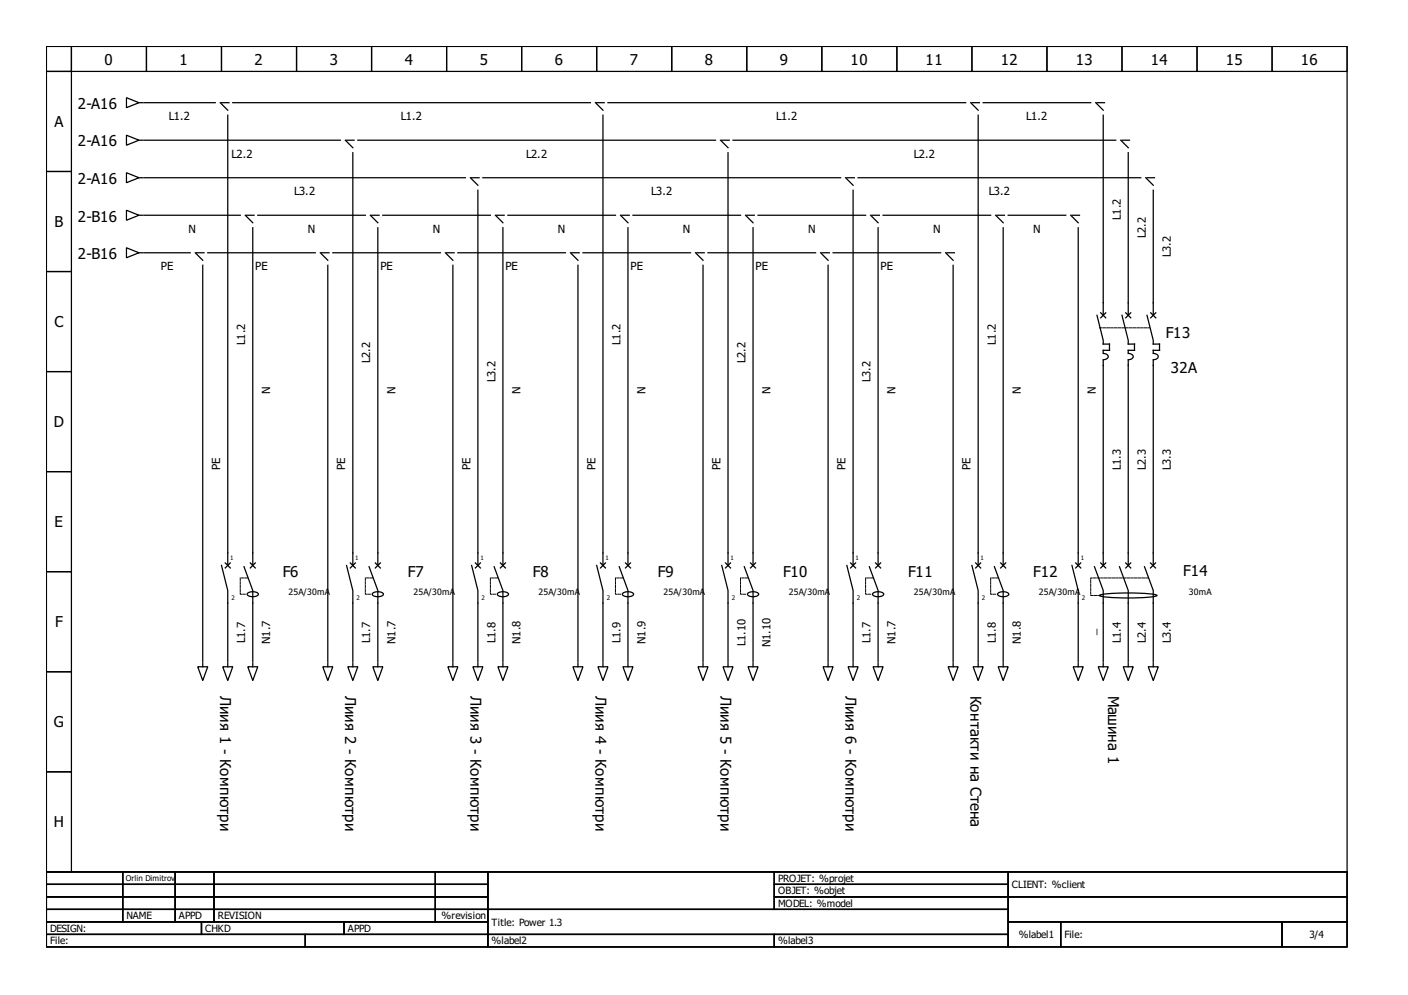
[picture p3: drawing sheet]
<svg xmlns="http://www.w3.org/2000/svg" width="297mm" height="210mm" viewBox="0 0 297 210" stroke-linecap="round" stroke-linejoin="round" font-family="sans-serif">
<g fill="none" stroke="#000" stroke-width=".26">
<path d="M9.8 9.8h274.4v174.1h-274.4zM9.8 9.8h5.3v5.3h-5.3zM9.8 15.1h5.3v21.1h-5.3zM15.1 9.8h15.8v5.3h-15.8zM30.9 9.8h15.8v5.3h-15.8zM46.7 9.8h15.9v5.3h-15.9zM62.6 9.8h15.8v5.3h-15.8zM78.4 9.8h15.8v5.3h-15.8zM94.2 9.8h15.9v5.3h-15.9zM110.1 9.8h15.8v5.3h-15.8zM125.9 9.8h15.8v5.3h-15.8zM141.7 9.8h15.8v5.3h-15.8z"/>
<path d="M157.5 9.8h15.9v5.3h-15.9zM173.4 9.8h15.8v5.3h-15.8zM189.2 9.8h15.8v5.3h-15.8zM205 9.8h15.9v5.3h-15.9zM220.9 9.8h15.8v5.3h-15.8zM236.7 9.8h15.8v5.3h-15.8zM252.5 9.8h15.9v5.3h-15.9zM268.4 9.8h15.8v5.3h-15.8zM9.8 36.2h5.3v21.1h-5.3zM26.7 28.5l2.6 1.1-2.6 1zM26.7 20.6l2.6 1.1-2.6 1zM26.7 36.4l2.6 1.1-2.6 1z"/>
<path d="M29.3 29.6h.8M29.3 21.7h.8M29.3 37.5h.8M30.4 21.7h15M30.4 37.5h67.8M30.4 29.6h41.4M46.5 21.7l1.5 1.5M46.7 21.7h1.6M48 24.3v95M49.1 21.7h75.5M72.8 29.6l1.6 1.6M73.1 29.6h1.6"/>
<path d="M74.4 32.2v87.1M75.5 29.6h75.4M99.2 37.5l1.6 1.6M99.5 37.5h1.6M101.9 37.5h75.4M125.6 21.7l1.6 1.5M125.9 21.7h1.6M127.2 24.3v95M128.3 21.7h75.4M152 29.6l1.6 1.6M152.3 29.6h1.6M153.6 32.2v87.1"/>
<path d="M154.6 29.6h80.8M178.4 37.5l1.6 1.6M178.7 37.5h1.5M181 37.5h59.7M204.8 21.7l1.6 1.5M205 21.7h1.6M206.4 24.3v95M207.4 21.7h22.7M231.2 21.7l1.5 1.5M231.4 21.7h1.6M232.7 24.3v42.2M236.4 29.6l1.6 1.6"/>
<path d="M236.7 29.6h1.6M238 32.2v34.3M241.7 37.5l1.6 1.6M242 37.5h1.6M9.8 57.3h5.3v21.1h-5.3zM26.7 44.4l2.6 1-2.6 1.1zM26.7 52.3l2.6 1-2.6 1.1zM29.3 45.4h.8M29.3 53.3h.8M30.4 53.3h9.7M30.4 45.4h20.3M41.2 53.3l1.6 1.6"/>
<path d="M41.5 53.3h1.5M42.8 56v83.6M43.8 53.3h22.7M51.7 45.4l1.6 1.6M52 45.4h1.6M53.3 48v71.3M54.4 45.4h22.7M67.6 53.3l1.6 1.6M67.8 53.3h1.6M69.2 56v83.6M70.2 53.3h22.7M78.1 45.4l1.6 1.6"/>
<path d="M78.4 45.4h1.6M79.7 48v71.3M80.8 45.4h22.7M94 53.3l1.5 1.6M94.2 53.3h1.6M95.5 56v83.6M96.6 53.3h22.7M100.8 40.1v79.2M104.5 45.4l1.6 1.6M104.8 45.4h1.6M106.1 48v71.3M107.2 45.4h22.6"/>
<path d="M120.3 53.3l1.6 1.6M120.6 53.3h1.6M121.9 56v83.6M123 53.3h22.7M130.9 45.4l1.6 1.6M131.2 45.4h1.5M132.5 48v71.3M133.5 45.4h22.7M146.7 53.3l1.6 1.6M147 53.3h1.6M148.3 56v83.6M149.4 53.3h22.7"/>
<path d="M157.3 45.4l1.6 1.6M157.5 45.4h1.6M158.9 48v71.3M159.9 45.4h22.7M173.1 53.3l1.6 1.6M173.4 53.3h1.6M174.7 56v83.6M175.8 53.3h22.6M180 40.1v79.2M183.7 45.4l1.5 1.6M183.9 45.4h1.6M185.2 48v71.3"/>
<path d="M186.3 45.4h22.7M199.5 53.3l1.6 1.6M199.8 53.3h1.5M201.1 56v83.6M210.1 45.4l1.5 1.6M210.3 45.4h1.6M211.6 48v71.3M212.7 45.4h12.1M225.9 45.4l1.6 1.6M226.1 45.4h1.6M227.5 48v71.3M243.3 40.1v26.4"/>
<path d="M9.8 78.4h5.3v21.1h-5.3zM231.4 66.5l1.3 5.3v.8h1.4v1.3h-1.4v.5M232.2 66l1.1 1M232.7 74.6a.79 .79 0 0 1 1 .9l-.5 .3-.5 .1M232.7 76v43.3M233.3 66l-1.1 1M236.7 66.5l1.3 5.3v.8h1.3v1.3h-1.3v.5M237.5 66l1 1M238 74.6a.79 .79 0 0 1 1 .9l-.6 .3-.4 .1M238 76v43.3M238.5 66l-1 1M242 66.5l1.3 5.3v.8h1.3v1.3h-1.3v.5"/>
<path d="M242.8 66l1 1M243.3 74.6a.79 .79 0 0 1 1 .9l-.6 .3-.4 .1M243.3 76v43.3M243.8 66l-1 1M9.8 99.5h5.3v21.1h-5.3zM46.7 119.3l1.3 5.3v15M47.5 118.8l1.1 1M48.6 118.8l-1.1 1M51.5 119.6l1.8 5v15M52.8 118.8l1.1 1M53.9 118.8l-1.1 1M73.1 119.3l1.3 5.3v15"/>
<path d="M73.9 118.8l1.1 1M75 118.8l-1.1 1M77.9 119.6l1.8 5v15M79.2 118.8l1 1M80.2 118.8l-1 1M99.5 119.3l1.3 5.3v15M100.3 118.8l1 1M101.3 118.8l-1 1M104.2 119.6l1.9 5v15M105.6 118.8l1 1M106.6 118.8l-1 1M125.9 119.3l1.3 5.3v15"/>
<path d="M126.7 118.8l1 1M127.7 118.8l-1 1M130.6 119.6l1.9 5v15M132 118.8l1 1M133 118.8l-1 1M152.3 119.3l1.3 5.3v15M153.1 118.8l1 1M154.1 118.8l-1 1M157 119.6l1.9 5v15M158.3 118.8l1.1 1M159.4 118.8l-1.1 1M178.7 119.3l1.3 5.3v15"/>
<path d="M179.4 118.8l1.1 1M180.5 118.8l-1.1 1M183.4 119.6l1.8 5v15M184.7 118.8l1.1 1M185.8 118.8l-1.1 1M205 119.3l1.4 5.3v15M205.8 118.8l1.1 1M206.9 118.8l-1.1 1M209.8 119.6l1.8 5v15M211.1 118.8l1.1 1M212.2 118.8l-1.1 1M226.1 119.3l1.4 5.3v15"/>
<path d="M226.9 118.8l1.1 1M228 118.8l-1.1 1M230.9 119.6l1.8 5v15M232.2 118.8l1.1 1M233.3 118.8l-1.1 1M236.2 119.6l1.8 5v15M237.5 118.8l1 1M238.5 118.8l-1 1M241.4 119.6l1.9 5v15M242.7 118.8l1.1 1M243.8 118.8l-1.1 1M9.8 120.6h5.3v21.1h-5.3z"/>
<path d="M42.8 139.9v.8M48 139.9v.8M52.2 125.2a1.77 1.77 0 0 1 2.3 .2 1.6 1.6 0 0 1-2.4 0zM53.3 139.9v.8M69.2 139.9v.8M74.4 139.9v.8M78.6 125.2a1.77 1.77 0 0 1 2.3 .2 1.6 1.6 0 0 1-2.4 0zM79.7 139.9v.8M95.5 139.9v.8M100.8 139.9v.8M105 125.2a1.77 1.77 0 0 1 2.3 .2 1.6 1.6 0 0 1-2.4 0zM106.1 139.9v.8"/>
<path d="M121.9 139.9v.8M127.2 139.9v.8M131.4 125.2a1.77 1.77 0 0 1 2.3 .2 1.6 1.6 0 0 1-2.4 0zM132.5 139.9v.8M148.3 139.9v.8M153.6 139.9v.8M157.8 125.2a1.77 1.77 0 0 1 2.3 .2 1.6 1.6 0 0 1-2.4 0zM158.9 139.9v.8M174.7 139.9v.8M180 139.9v.8M184.2 125.2a1.77 1.77 0 0 1 2.2 .2 1.6 1.6 0 0 1-2.3 0zM185.2 139.9v.8"/>
<path d="M201.1 139.9v.8M206.4 139.9v.8M210.5 125.2a1.77 1.77 0 0 1 2.3 .2 1.6 1.6 0 0 1-2.4 0zM211.6 139.9v.8M227.5 139.9v.8M232 125.6a17.9 17.9 0 0 1 6-.5 17.9 17.9 0 0 1 6.1 .5 17.9 17.9 0 0 1-6.1 .5 17.9 17.9 0 0 1-6-.5zM232.7 139.9v.8M238 139.9v.8M243.3 139.9v.8M9.8 141.7h5.3v21.1h-5.3zM41.7 140.7h2.1l-1 2.9zM47 140.7h2.1l-1.1 2.9z"/>
<path d="M52.3 140.7h2.1l-1.1 2.9zM68.1 140.7h2.1l-1 2.9zM73.4 140.7h2.1l-1.1 2.9zM78.7 140.7h2.1l-1.1 2.9zM94.5 140.7h2.1l-1.1 2.9zM99.8 140.7h2.1l-1.1 2.9zM105 140.7h2.2l-1.1 2.9zM120.9 140.7h2.1l-1.1 2.9zM126.1 140.7h2.2l-1.1 2.9zM131.4 140.7h2.1l-1 2.9zM147.3 140.7h2.1l-1.1 2.9zM152.5 140.7h2.1l-1 2.9z"/>
<path d="M157.8 140.7h2.1l-1 2.9zM173.6 140.7h2.2l-1.1 2.9zM178.9 140.7h2.1l-1 2.9zM184.2 140.7h2.1l-1.1 2.9zM200 140.7h2.1l-1 2.9zM205.3 140.7h2.1l-1 2.9zM210.6 140.7h2.1l-1.1 2.9zM226.4 140.7h2.1l-1 2.9zM231.7 140.7h2.1l-1.1 2.9zM237 140.7h2.1l-1.1 2.9zM242.2 140.7h2.2l-1.1 2.9zM9.8 162.8h5.3v21.1h-5.3z"/>
<path d="M9.8 183.9h274.4v15.9h-274.4zM9.8 183.9h16.1v2.7h-16.1zM9.8 186.6h16.1v2.6h-16.1zM9.8 189.2h16.1v2.6h-16.1zM9.8 191.8h16.1v2.7h-16.1zM9.8 194.5h32.7v2.6h-32.7zM9.8 197.1h54.6v2.7h-54.6zM25.9 183.9h11.1v2.7h-11.1zM25.9 186.6h11.1v2.6h-11.1zM25.9 189.2h11.1v2.6h-11.1zM25.9 191.8h11.1v2.7h-11.1zM37 183.9h8.1v2.7h-8.1z"/>
<path d="M37 186.6h8.1v2.6h-8.1zM37 189.2h8.1v2.6h-8.1zM37 191.8h8.1v2.7h-8.1zM42.5 194.5h30.1v2.6h-30.1zM45.1 183.9h46.7v2.7h-46.7zM45.1 186.6h46.7v2.6h-46.7zM45.1 189.2h46.7v2.6h-46.7zM45.1 191.8h46.7v2.7h-46.7zM64.4 197.1h38.5v2.7h-38.5zM72.6 194.5h30.3v2.6h-30.3zM91.8 183.9h11.1v2.7h-11.1zM91.8 186.6h11.1v2.6h-11.1z"/>
<path d="M91.8 189.2h11.1v2.6h-11.1zM91.8 191.8h11.1v2.7h-11.1zM102.9 183.9h60.4v7.9h-60.4zM102.9 191.8h109.8v5.3h-109.8zM102.9 197.1h60.4v2.7h-60.4zM163.3 183.9h49.4v2.7h-49.4zM163.3 186.6h49.4v2.6h-49.4zM163.3 189.2h49.4v2.6h-49.4zM163.3 197.1h49.4v2.7h-49.4zM212.7 183.9h71.5v5.3h-71.5zM212.7 189.2h71.5v5.3h-71.5zM212.7 194.5h11.1v5.3h-11.1z"/>
<path d="M223.8 194.5h46.7v5.3h-46.7zM270.5 194.5h13.7v5.3h-13.7z"/>
</g>
<path d="M232 69.2h10.5M52.3 121.9h-1.6v3.5h1.3M78.7 121.9h-1.6v3.5h1.3M105 121.9h-1.5v3.5h1.3M131.4 121.9h-1.6v3.5h1.4M157.8 121.9h-1.6v3.5h1.3M184.2 121.9h-1.6v3.5h1.3M210.6 121.9h-1.6v3.5h1.3M242.2 121.9h-12.1v3.7h1.9" fill="none" stroke="#000" stroke-width=".21" stroke-dasharray=".5 .3"/>
<g font-size="3.2">
<text x="22.1" y="13.6">0</text>
<text x="37.9" y="13.6">1</text>
<text x="53.7" y="13.6">2</text>
<text x="69.6" y="13.6">3</text>
<text x="85.4" y="13.6">4</text>
<text x="101.2" y="13.6">5</text>
<text x="117" y="13.6">6</text>
<text x="132.9" y="13.6">7</text>
<text x="148.7" y="13.6">8</text>
<text x="164.5" y="13.6">9</text>
<text x="179.4" y="13.6">10</text>
<text x="195.3" y="13.6">11</text>
<text x="211.1" y="13.6">12</text>
<text x="226.9" y="13.6">13</text>
<text x="242.8" y="13.6">14</text>
<text x="258.6" y="13.6">15</text>
<text x="274.4" y="13.6">16</text>
<text x="16.4" y="23">2-A16</text>
<text x="11.5" y="26.8">A</text>
<text x="16.4" y="30.9">2-A16</text>
<text x="16.4" y="38.8">2-A16</text>
<text x="11.5" y="47.9">B</text>
<text x="16.4" y="46.7">2-B16</text>
<text x="16.4" y="54.6">2-B16</text>
<text x="11.5" y="69">C</text>
<text x="245.9" y="71.3">F13</text>
<text x="247" y="78.7">32A</text>
<text x="11.4" y="90.1">D</text>
<text x="11.5" y="111.2">E</text>
<text x="59.7" y="121.7">F6</text>
<text x="86" y="121.7">F7</text>
<text x="112.4" y="121.7">F8</text>
<text x="138.8" y="121.7">F9</text>
<text x="165.2" y="121.7">F10</text>
<text x="191.6" y="121.7">F11</text>
<text x="218" y="121.7">F12</text>
<text x="249.6" y="121.5">F14</text>
<text x="11.6" y="132.3">F</text>
<text x="46.5" y="146.7" transform="rotate(90 46.5 146.7)">Лиия 1 - Компютри</text>
<text x="72.8" y="146.7" transform="rotate(90 72.8 146.7)">Лиия 2 - Компютри</text>
<text x="99.2" y="146.7" transform="rotate(90 99.2 146.7)">Лиия 3 - Компютри</text>
<text x="125.6" y="146.7" transform="rotate(90 125.6 146.7)">Лиия 4 - Компютри</text>
<text x="152" y="146.7" transform="rotate(90 152 146.7)">Лиия 5 - Компютри</text>
<text x="178.4" y="146.7" transform="rotate(90 178.4 146.7)">Лиия 6 - Компютри</text>
<text x="204.8" y="146.7" transform="rotate(90 204.8 146.7)">Контакти на Стена</text>
<text x="233.8" y="146.7" transform="rotate(90 233.8 146.7)">Машина 1</text>
<text x="11.4" y="153.5">G</text>
<text x="11.4" y="174.6">H</text>
</g>
<g font-size="2.4">
<text x="35.6" y="25.4">L1.2</text>
<text x="84.6" y="25.4">L1.2</text>
<text x="163.7" y="25.4">L1.2</text>
<text x="216.5" y="25.4">L1.2</text>
<text x="48.8" y="33.3">L2.2</text>
<text x="111" y="33.3">L2.2</text>
<text x="192.8" y="33.3">L2.2</text>
<text x="62" y="41.2">L3.2</text>
<text x="137.4" y="41.2">L3.2</text>
<text x="208.6" y="41.2">L3.2</text>
<text x="236.4" y="46.3" transform="rotate(-90 236.4 46.3)">L1.2</text>
<text x="39.7" y="49.1">N</text>
<text x="64.9" y="49.1">N</text>
<text x="91.3" y="49.1">N</text>
<text x="117.7" y="49.1">N</text>
<text x="144.1" y="49.1">N</text>
<text x="170.5" y="49.1">N</text>
<text x="196.9" y="49.1">N</text>
<text x="218" y="49.1">N</text>
<text x="241.7" y="50.3" transform="rotate(-90 241.7 50.3)">L2.2</text>
<text x="33.9" y="57">PE</text>
<text x="53.9" y="57">PE</text>
<text x="80.2" y="57">PE</text>
<text x="106.6" y="57">PE</text>
<text x="133" y="57">PE</text>
<text x="159.4" y="57">PE</text>
<text x="185.8" y="57">PE</text>
<text x="247" y="54.2" transform="rotate(-90 247 54.2)">L3.2</text>
<text x="51.7" y="72.7" transform="rotate(-90 51.7 72.7)">L1.2</text>
<text x="78.1" y="76.7" transform="rotate(-90 78.1 76.7)">L2.2</text>
<text x="130.9" y="72.7" transform="rotate(-90 130.9 72.7)">L1.2</text>
<text x="157.3" y="76.7" transform="rotate(-90 157.3 76.7)">L2.2</text>
<text x="210.1" y="72.7" transform="rotate(-90 210.1 72.7)">L1.2</text>
<text x="57" y="83.1" transform="rotate(-90 57 83.1)">N</text>
<text x="83.4" y="83.1" transform="rotate(-90 83.4 83.1)">N</text>
<text x="104.5" y="80.6" transform="rotate(-90 104.5 80.6)">L3.2</text>
<text x="109.8" y="83.1" transform="rotate(-90 109.8 83.1)">N</text>
<text x="136.2" y="83.1" transform="rotate(-90 136.2 83.1)">N</text>
<text x="162.6" y="83.1" transform="rotate(-90 162.6 83.1)">N</text>
<text x="183.7" y="80.6" transform="rotate(-90 183.7 80.6)">L3.2</text>
<text x="188.9" y="83.1" transform="rotate(-90 188.9 83.1)">N</text>
<text x="215.3" y="83.1" transform="rotate(-90 215.3 83.1)">N</text>
<text x="231.2" y="83.1" transform="rotate(-90 231.2 83.1)">N</text>
<text x="46.5" y="99.1" transform="rotate(-90 46.5 99.1)">PE</text>
<text x="72.8" y="99.1" transform="rotate(-90 72.8 99.1)">PE</text>
<text x="99.2" y="99.1" transform="rotate(-90 99.2 99.1)">PE</text>
<text x="125.6" y="99.1" transform="rotate(-90 125.6 99.1)">PE</text>
<text x="152" y="99.1" transform="rotate(-90 152 99.1)">PE</text>
<text x="178.4" y="99.1" transform="rotate(-90 178.4 99.1)">PE</text>
<text x="204.8" y="99.1" transform="rotate(-90 204.8 99.1)">PE</text>
<text x="236.4" y="99.1" transform="rotate(-90 236.4 99.1)">L1.3</text>
<text x="241.7" y="99.1" transform="rotate(-90 241.7 99.1)">L2.3</text>
<text x="247" y="99.1" transform="rotate(-90 247 99.1)">L3.3</text>
<text x="51.7" y="135.6" transform="rotate(-90 51.7 135.6)">L1.7</text>
<text x="57" y="135.9" transform="rotate(-90 57 135.9)">N1.7</text>
<text x="78.1" y="135.6" transform="rotate(-90 78.1 135.6)">L1.7</text>
<text x="83.4" y="135.9" transform="rotate(-90 83.4 135.9)">N1.7</text>
<text x="104.5" y="135.6" transform="rotate(-90 104.5 135.6)">L1.8</text>
<text x="109.8" y="135.9" transform="rotate(-90 109.8 135.9)">N1.8</text>
<text x="130.9" y="135.6" transform="rotate(-90 130.9 135.6)">L1.9</text>
<text x="136.2" y="135.9" transform="rotate(-90 136.2 135.9)">N1.9</text>
<text x="157.3" y="136.3" transform="rotate(-90 157.3 136.3)">L1.10</text>
<text x="162.6" y="136.6" transform="rotate(-90 162.6 136.6)">N1.10</text>
<text x="183.7" y="135.6" transform="rotate(-90 183.7 135.6)">L1.7</text>
<text x="188.9" y="135.9" transform="rotate(-90 188.9 135.9)">N1.7</text>
<text x="210.1" y="135.6" transform="rotate(-90 210.1 135.6)">L1.8</text>
<text x="215.3" y="135.9" transform="rotate(-90 215.3 135.9)">N1.8</text>
<text x="231.2" y="134.1" transform="rotate(-90 231.2 134.1)">_</text>
<text x="236.4" y="135.6" transform="rotate(-90 236.4 135.6)">L1.4</text>
<text x="241.7" y="135.6" transform="rotate(-90 241.7 135.6)">L2.4</text>
<text x="247" y="135.6" transform="rotate(-90 247 135.6)">L3.4</text>
</g>
<g font-size="2.1">
<text x="164.1" y="186">PROJET: %projet</text>
<text x="164.1" y="188.7">OBJET: %objet</text>
<text x="164.1" y="191.3">MODEL: %model</text>
<text x="213.5" y="187.4">CLIENT: %client</text>
<text x="10.6" y="196.6">DESIGN:</text>
<text x="26.7" y="194">NAME</text>
<text x="37.8" y="194">APPD</text>
<text x="43.3" y="196.6">CHKD</text>
<text x="45.9" y="194">REVISION</text>
<text x="73.4" y="196.6">APPD</text>
<text x="93.2" y="194">%revision</text>
<text x="103.7" y="195.3">Title: Power 1.3</text>
<text x="214.9" y="197.9">%label1</text>
<text x="224.6" y="197.9">File:</text>
<text x="276.3" y="197.9">3/4</text>
<text x="10.6" y="199.2">File:</text>
<text x="103.7" y="199.2">%label2</text>
<text x="164.1" y="199.2">%label3</text>
</g>
<g font-size="1.8">
<text x="60.8" y="125.6">25A/30mA</text>
<text x="87.2" y="125.6">25A/30mA</text>
<text x="113.6" y="125.6">25A/30mA</text>
<text x="140" y="125.6">25A/30mA</text>
<text x="166.4" y="125.6">25A/30mA</text>
<text x="192.8" y="125.6">25A/30mA</text>
<text x="219.2" y="125.6">25A/30mA</text>
<text x="250.8" y="125.5">30mA</text>
</g>
<text font-size="1.7" x="26.5" y="185.9">Orlin Dimitrov</text>
<g font-size="1.3">
<text x="48.6" y="118.2">1</text>
<text x="75" y="118.2">1</text>
<text x="101.3" y="118.2">1</text>
<text x="127.7" y="118.2">1</text>
<text x="154.1" y="118.2">1</text>
<text x="180.5" y="118.2">1</text>
<text x="206.9" y="118.2">1</text>
<text x="228" y="118.2">1</text>
<text x="48.8" y="126.7">2</text>
<text x="75.2" y="126.7">2</text>
<text x="101.6" y="126.7">2</text>
<text x="128" y="126.7">2</text>
<text x="154.4" y="126.7">2</text>
<text x="180.8" y="126.7">2</text>
<text x="207.1" y="126.7">2</text>
<text x="228.3" y="126.7">2</text>
</g>
</svg>
